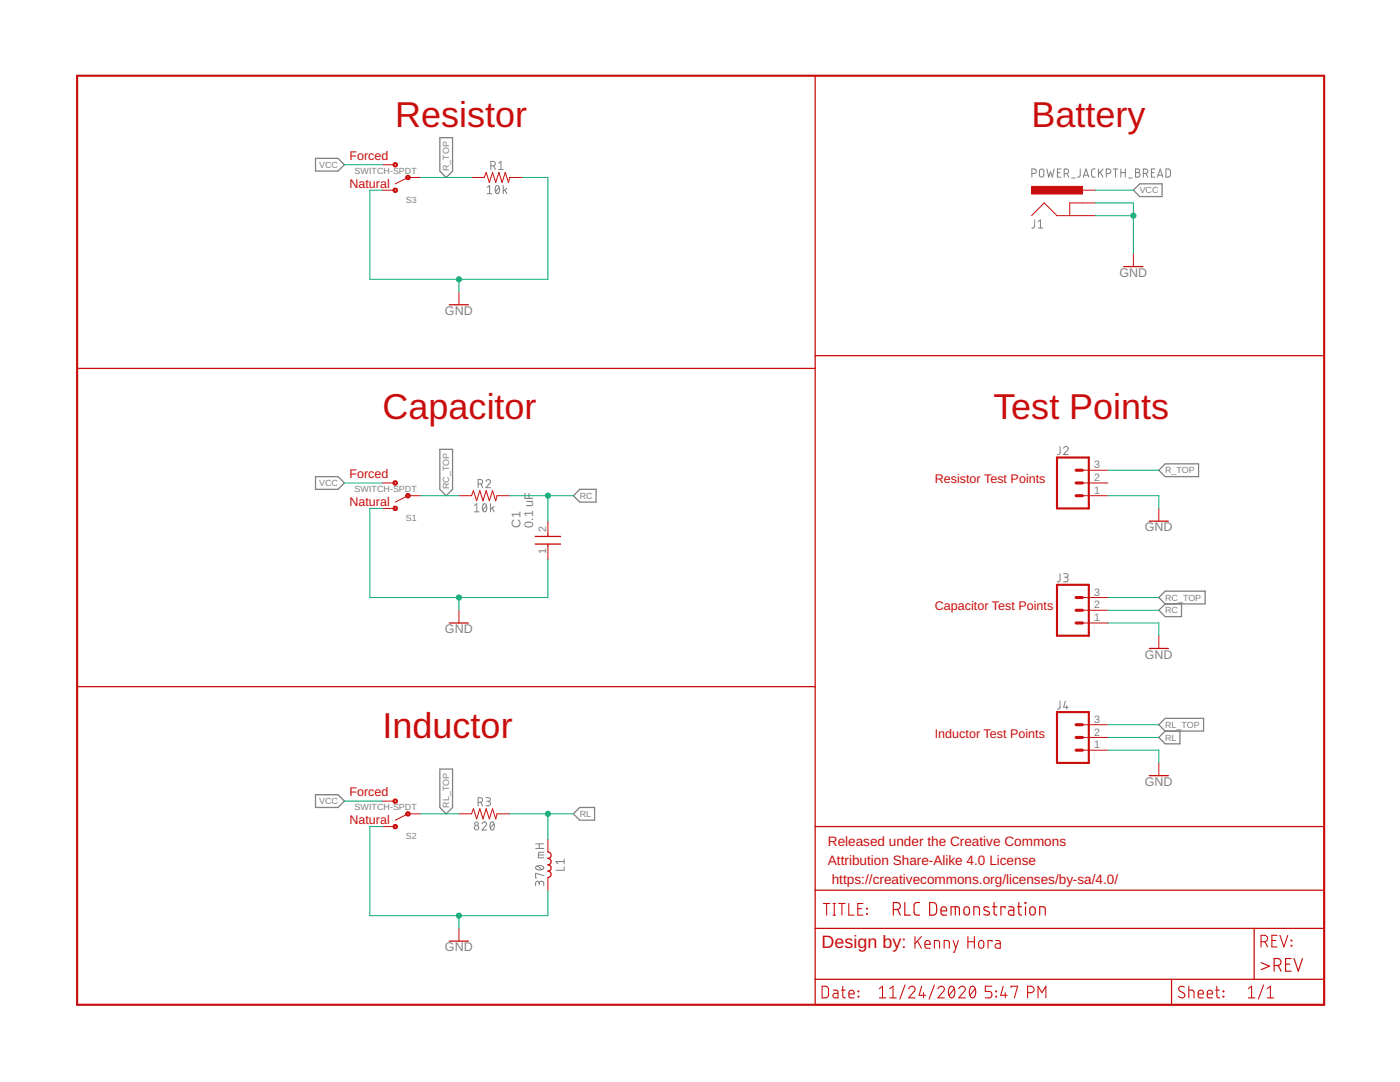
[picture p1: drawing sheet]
<svg xmlns="http://www.w3.org/2000/svg" width="279mm" height="216mm" viewBox="0 0 279 216" stroke-linecap="round" stroke-linejoin="round" font-family="sans-serif">
<g fill="none" stroke="#808080" stroke-width=".2">
<path d="M97.2 37.4l.5-.4v1.7M97.2 38.7h.9M98 33.1h.4a.46 .46 0 0 0 .5-.5 .46 .46 0 0 0-.5-.4h-.4v1.6M98.5 33.1l.4 .7M99 37.1l.3-.1a.95 .95 0 0 1 0 1.7 1.04 1.04 0 0 1-.3-1.6zM99.5 32.6l.5-.4v1.6M99.5 33.8h.9M99.6 37.4l-.7 .9M100.4 37v1.7M100.7 37.9l.5 .8M101.2 37.6l-.8 .5M205.9 34.6h.5a.46 .46 0 0 0 .4-.4 .46 .46 0 0 0-.4-.5h-.5v1.6"/>
<path d="M207.6 33.8l.3-.1 .3 .1 .1 1.1a.44 .44 0 0 1-.4 .4 .44 .44 0 0 1-.5-.4zM208.9 33.7l.4 1.6 .4-1 .3 1 .4-1.6M211 34.4h.6M211.8 33.7h-.8v1.6h.8M212.4 34.6h.4a.46 .46 0 0 0 .5-.4 .46 .46 0 0 0-.5-.5h-.4v1.6M212.9 34.6l.4 .7M213.9 35.5h.7M215.6 33.7l-.1 1.4-.2 .2h-.3M216.2 35.3l.5-1.6 .6 1.6M216.3 34.9h.8M218.6 33.7h-.5l-.3 .4 .1 1 .2 .2h.5M219.2 33.7v1.6"/>
<path d="M219.6 34.4l.5 .9M220.1 33.7l-.9 1M220.8 34.6h.4a.46 .46 0 0 0 .5-.4 .46 .46 0 0 0-.5-.5h-.4v1.6M222.2 33.7h.9M222.6 33.7v1.6M223.7 34.4h.9M223.7 33.7v1.6M224.6 33.7v1.6M225.2 35.5h.8M226.6 33.7h.5a.36 .36 0 0 1 .3 .4 .36 .36 0 0 1-.3 .3 .46 .46 0 0 1 .4 .5 .46 .46 0 0 1-.4 .4h-.5zM226.6 34.4h.5M228.2 34.6h.4a.46 .46 0 0 0 .5-.4 .46 .46 0 0 0-.5-.5h-.4v1.6"/>
<path d="M228.7 34.6l.4 .7M229.8 34.4h.5M230.5 33.7h-.7v1.6h.7M231 35.3l.5-1.6 .6 1.6M231.1 34.9h.8M232.7 33.7l.6 .1 .3 .2v1.1l-.3 .2h-.6zM206.5 43.9v1.4l-.6 .2M207.2 45.5h.9M207.2 44.2l.4-.3v1.6M95.4 96.6h.5a.44 .44 0 0 0 .4-.5 .44 .44 0 0 0-.4-.4h-.5v1.6M96 96.6l.3 .7M97 96.1a.44 .44 0 0 1 .6-.4 .44 .44 0 0 1 .1 .7l-.7 .9h.9"/>
<path d="M211.6 89.1l-.1 1.4-.5 .2M212.3 89.5a.45 .45 0 0 1 .6-.4 .45 .45 0 0 1 .1 .7l-.7 .9h.9M94.7 100.9l.5-.4v1.6M94.7 102.1h.9M96.5 100.6l.2-.1a.95 .95 0 0 1 0 1.6 1.02 1.02 0 0 1-.2-1.5zM97.1 100.9l-.7 .9M97.9 100.5v1.6M98.2 101.4l.4 .7M98.6 101l-.7 .6M211.6 114.5l-.1 1.4-.5 .2M212.3 114.5h.5a.36 .36 0 0 1 .4 .3 .36 .36 0 0 1-.4 .4h-.4M212.7 115.2a.46 .46 0 0 1 .5 .4 .46 .46 0 0 1-.5 .5h-.4"/>
<path d="M211.6 139.9l-.1 1.4-.2 .2h-.3M212.6 139.9l-.3 1.2h.9M97 159.2h.5a.36 .36 0 0 1 .4 .3 .36 .36 0 0 1-.4 .4h-.3M97.4 159.9a.46 .46 0 0 1 .5 .4 .46 .46 0 0 1-.5 .5h-.4M212.9 140.8v.7M95.4 160.1h.5a.46 .46 0 0 0 .4-.5 .46 .46 0 0 0-.4-.4h-.5v1.6M96 160.1l.3 .7M96.2 164.4a.44 .44 0 0 1 .6-.4 .44 .44 0 0 1 .2 .7l-.8 .9h.9M98 164.1l.2-.1a.95 .95 0 0 1 0 1.6 1.04 1.04 0 0 1-.2-1.5zM98.6 164.4l-.7 .9M106.9 169.3h1.6M106.9 168.4h1.6"/>
<path d="M107 172.9a1.02 1.02 0 0 1 1.5 .3 .97 .97 0 0 1-1.6 0zM107.3 172.8l.9 .7M107.4 170.6h1.1M107.6 176.3a.46 .46 0 0 1 .5-.5 .46 .46 0 0 1 .4 .5v.4M107.6 176.6v-.4a.36 .36 0 0 0-.3-.4 .36 .36 0 0 0-.4 .4v.5M107.6 168.4v.9M108.5 170.1h-.9l-.2 .2v.9h1.1M108.5 174.7l-1.6-.4v.9h.2M112.6 172.9v.8h-1.6M112.6 171.4v1M112.6 171.9h-1.6l.3 .5"/>
<circle cx="95.1" cy="164.4" r=".36"/>
<circle cx="95.1" cy="165.2" r=".45"/>
</g>
<g fill="none" stroke="#808080" stroke-width=".25">
<path d="M63 31.6h4.5l1.2 1.3-1.2 1.2h-4.5zM87.8 27.5h2.5v6.6l-1.3 1.3-1.2-1.3zM226.2 38l1.3-1.3h4.4v2.5h-4.4zM63 95.1h4.5l1.2 1.3-1.2 1.2h-4.5zM87.8 89.7h2.5v7.9l-1.3 1.3-1.2-1.3zM115.7 97.6h3.3v2.6h-3.3l-1.3-1.3zM231.3 93.8l1.2-1.2h6.7v2.5h-6.7zM231.3 119.2l1.2-1.2h8v2.5h-8zM232.5 120.5l-1.2 1.3 1.2 1.2h3.3v-2.5M63 158.6h4.5l1.2 1.3-1.2 1.2h-4.5zM87.8 153.5h2.5v7.6l-1.3 1.3-1.2-1.3zM231.3 144.6l1.2-1.3h7.7v2.6h-7.7z"/>
<path d="M232.5 145.9l-1.2 1.3 1.2 1.2h3v-2.5M115.7 161.1h3v2.6h-3l-1.3-1.3z"/>
</g>
<g fill="none" stroke="#c90d0c" stroke-width=".21">
<path d="M164.1 196.8h.8l.4 .4v1.5l-.4 .4h-.8zM164.3 180.3h1.3M165 180.3v2.3M166.2 180.3h.6M166.2 182.6h.6M166.3 197.6h.7l.2 .2v1.3h-.5a.46 .46 0 0 1-.5-.4 .46 .46 0 0 1 .5-.5h.5M166.5 180.3v2.3M167.4 180.3h1.3M167.9 197.6h.8M168 180.3v2.3M168.2 196.8v2.1l.5 .2M169.4 180.3v2.3h1"/>
<path d="M169.4 198.3h1.1a.54 .54 0 0 0-.4-.7 .54 .54 0 0 0-.7 .5l.1 .9 1 .1M171.2 181.3h.8M171.3 197.8l.1 .1zM171.3 198.8l.1 .1zM172.2 180.3h-1v2.3h1M173 181.3l.1 .1zM173 182.3l.1 .1zM175.5 199.1h1.3M175.5 197.3l.6-.5v2.3M177.6 199.1h1.3M177.6 197.3l.6-.5v2.3M180.6 196.5l-1 2.9"/>
<path d="M181.3 197.3a.64 .64 0 0 1 1-.5 .64 .64 0 0 1 .1 1l-1.1 1.3h1.3M182.6 186.9v2.3M183.1 187.8l.8 1.4M183.9 186.9l-1.3 1.4M183.9 196.8l-.5 1.8h1.3M184.3 198.1v1M184.6 188.4h1a.55 .55 0 0 0-.3-.7 .55 .55 0 0 0-.7 .5l.1 .9 .9 .1M186.5 189.2v-1.5l.9 .1 .1 .2v1.2M186.5 196.5l-1.1 2.9M187.2 197.3a.64 .64 0 0 1 .9-.5 .64 .64 0 0 1 .2 1l-1.1 1.3h1.3M188.4 189.2v-1.5l.9 .1 .2 .2v1.2M189.5 197a.55 .55 0 0 1 .6-.2 .55 .55 0 0 1 .4 .6 1.32 1.32 0 0 1-.6 1.7 1.44 1.44 0 0 1-.4-2.1z"/>
<path d="M190.2 187.7l.6 1.5M190.4 197.3l-1 1.3M191.3 187.7l-.8 2.3h-.3M191.3 197.3a.64 .64 0 0 1 1-.5 .64 .64 0 0 1 .1 1l-1.1 1.3h1.4M193.2 186.9v2.3M193.2 187.9h1.3M193.7 197a.54 .54 0 0 1 .6-.2 .54 .54 0 0 1 .3 .6 1.34 1.34 0 0 1-.5 1.7 1.38 1.38 0 0 1-.5-2zM194.5 186.9v2.3M194.6 197.3l-1 1.3M195.4 187.8l.5-.1a.92 .92 0 0 1 .2 1.4l-.4 .1-.3-.2-.1-.3zM198 196.8h-1.4v1h.8a.66 .66 0 0 1 .6 .7 .66 .66 0 0 1-.6 .6h-.8M198 187.9v-.2h-.8v1.5"/>
<path d="M198.7 187.7h.7l.2 .3v1.2h-.6a.46 .46 0 0 1-.4-.4 .46 .46 0 0 1 .4-.5h.6M198.8 198.8l.1 .1zM198.8 197.8l.1 .1zM200.2 196.8l-.5 1.8h1.3M200.6 198.1v1M201.8 197v-.2h1.3l-.7 2.3M205.1 198.1h.6a.65 .65 0 0 0 .7-.7 .65 .65 0 0 0-.7-.6h-.6v2.3M207.2 199.1v-2.3l.7 1.3 .8-1.3v2.3M236.3 197a.58 .58 0 0 0-.8-.1 .58 .58 0 0 0 0 .9l.7 .3a.58 .58 0 0 1 .1 .9 .58 .58 0 0 1-.9 0l-.2-.2M237.3 197.6l.9 .1 .1 .3v1.1M237.3 196.8v2.3M239.1 198.3h1.1a.54 .54 0 0 0-.4-.7 .54 .54 0 0 0-.7 .5l.1 .9 1 .1"/>
<path d="M240.9 198.3h1.1a.54 .54 0 0 0-.4-.7 .54 .54 0 0 0-.7 .5l.1 .9 1 .1M242.6 197.6h.8M242.8 196.8v1.9l.3 .4h.3M244.1 198.8l.1 .1zM244.1 197.8l.1 .1zM249.1 199.1h1.3M249.1 197.3l.7-.5v2.3M251.7 187.9h.6a.65 .65 0 0 0 .7-.6 .65 .65 0 0 0-.7-.7h-.6v2.4M252.2 196.5l-1.1 2.9M252.5 187.9l.5 1.1M252.9 199.1h1.3M252.9 197.3l.6-.5v2.3"/>
<path d="M253.8 187.7h.8M254.9 186.6h-1.1v2.4h1.1M255.4 186.6l.8 2.4 .8-2.4M257.7 187.6l.1 .1zM257.7 188.6l.1 .2z"/>
</g>
<g fill="none" stroke="#c90d0c" stroke-width=".25">
<path d="M162.7 15.1v185.4h101.6v-35.6h-101.6M224.3 53.2h3.8M15.4 73.5h147.3M89.7 60.8h3.8M162.7 71h101.6M106.8 108.6h5.1M106.8 107h5.1M109.3 106.5v.5M109.3 108.6v.5M229.4 104h3.8M15.4 137h147.3M89.7 124.3h3.8"/>
<path d="M229.4 129.4h3.8M229.4 154.8h3.8M109.3 170a.63 .63 0 0 1 .7 .6 .63 .63 0 0 1-.7 .7 .63 .63 0 0 1 .7 .6 .63 .63 0 0 1-.7 .7 .63 .63 0 0 1 .7 .6 .63 .63 0 0 1-.7 .6 .63 .63 0 0 1 .7 .7 .63 .63 0 0 1-.7 .6M162.7 177.6h101.6M89.7 187.8h3.8M162.7 185.3h101.6M162.7 195.4h101.6M233.8 195.4v5.1M250.3 185.3v10.1"/>
</g>
<path d="M15.4 15.1h248.9v185.4h-248.9zM210.9 91.3h6.4v10.2h-6.4zM210.9 116.7h6.4v10.2h-6.4zM210.9 142.1h6.4v10.1h-6.4z" fill="none" stroke="#c90d0c" stroke-width=".42"/>
<g fill="none" stroke="#c90d0c" stroke-width=".23">
<path d="M178.3 181.5h.7a.7 .7 0 0 0 .7-.7 .7 .7 0 0 0-.7-.7h-.7v2.5M179.1 181.5l.6 1.1M180.6 180.1v2.5h1.1M183.5 180.1h-.7l-.4 .5v1.6l.4 .4h.7M185.5 180.1h.9l.5 .5v1.5l-.5 .5h-.9zM187.8 181.8h1.1a.59 .59 0 0 0-.4-.9 .59 .59 0 0 0-.7 .6l.1 1 1 .1M189.8 182.6v-1.7l1.5 .1 .2 .3v1.3M190.6 180.9v1.7M192.5 181.1l.5-.2a.97 .97 0 0 1 .2 1.6l-.4 .1-.3-.2-.1-.4zM194.4 182.6v-1.7l.8 .1 .3 .2v1.4M197.3 181.1l-.7-.1-.3 .3 .3 .3 .8 .4 .1 .2-.1 .3a.94 .94 0 0 1-1.1 0M198.1 180.9h.8"/>
<path d="M198.4 180.1v2.3l.5 .2M200.6 181.2v-.3h-.9v1.7M201.4 180.9l.7 .1 .2 .2v1.4h-.6a.49 .49 0 0 1-.5-.5 .49 .49 0 0 1 .5-.5h.6M203.1 180.9h.8M203.3 180.1v2.1l.2 .3 .4 .1M204.6 180.1h.1v.1h-.1zM204.7 180.9v1.7M205.6 181.1l.6-.2a.99 .99 0 0 1 .1 1.6l-.3 .1-.5-.4zM207.5 182.6v-1.7l1 .1 .1 1.6M251.7 192.1l1.7 .7-1.7 .7M254.3 192.7h.7a.7 .7 0 0 0 .7-.7 .7 .7 0 0 0-.7-.7h-.7v2.5M255.1 192.7l.6 1.1"/>
<path d="M256.6 192.4h.8M257.7 191.3h-1.1v2.5h1.1M258.3 191.3l.8 2.5 .8-2.5"/>
</g>
<g fill="none" stroke="#c90d0c" stroke-width=".2">
<path d="M76.3 38h2.6M76.3 32.9h2.6M84 35.4h-2.6l-2.5 1.3M94.1 35.4h2.5l.4-1 .7 2 .6-2 .6 2 .7-2 .6 2 .6-2 .7 2 .2-1h2.6M216 38h2.6M91.6 58.3v2.5M205.9 43l2.5-2.5 2.5 2.5h7.7M218.6 40.5h-5.1v2.5M226.2 50.7v2.5M76.3 96.4h2.6M84 98.9h-2.6l-2.5 1.3M91.6 98.9h2.5l.4-1 .6 2 .7-2 .6 2 .6-2 .7 2 .6-2 .6 2 .3-1h2.5"/>
<path d="M216 98.9h5.1M216 96.4h5.1M216 93.8h5.1M76.3 101.5h2.6M109.3 104v2.5M109.3 109.1v2.5M216 119.2h5.1M231.3 101.5v2.5M91.6 121.8v2.5M216 124.3h5.1M216 121.8h5.1M231.3 126.9v2.5"/>
<path d="M76.3 159.9h2.6M216 149.7h5.1M216 147.2h5.1M216 144.6h5.1M231.3 152.2v2.6M76.3 164.9h2.6M84 162.4h-2.6l-2.5 1.3M91.6 162.4h2.5l.4-1 .6 2 .7-2 .6 2 .6-2 .7 2 .6-2 .6 2 .3-1h2.5M109.3 167.5v2.5M109.3 175.1v2.5M91.6 185.3v2.5"/>
</g>
<path d="M214.8 93.8h1.2M214.8 96.4h1.2M214.8 98.9h1.2M214.8 119.2h1.2M214.8 121.8h1.2M214.8 124.3h1.2M214.8 144.6h1.2M214.8 147.2h1.2M214.8 149.7h1.2" fill="none" stroke="#c90d0c" stroke-width=".61"/>
<g fill="#c90d0c" stroke="#c90d0c" stroke-width=".2">
<path d="M81.1 98.6a.46 .46 0 0 1 .7 .1 .46 .46 0 0 1-.3 .7 .46 .46 0 0 1-.5-.5h.2a.27 .27 0 0 1 .3-.2 .27 .27 0 0 1 .1 .4 .27 .27 0 0 1-.4-.1l-.2-.1z" fill-rule="evenodd"/>
<path d="M78.6 96a.46 .46 0 0 1 .7 .2 .46 .46 0 0 1-.3 .6 .46 .46 0 0 1-.6-.4h.2a.27 .27 0 0 1 .4-.3 .27 .27 0 0 1 .1 .5 .27 .27 0 0 1-.5-.1l-.2-.1z" fill-rule="evenodd"/>
<path d="M78.6 101.1a.46 .46 0 0 1 .7 .1 .46 .46 0 0 1-.3 .7 .46 .46 0 0 1-.6-.4h.2a.27 .27 0 0 1 .4-.3 .27 .27 0 0 1 .1 .4 .27 .27 0 0 1-.5 0l-.2-.1z" fill-rule="evenodd"/>
<path d="M81.1 162.1a.46 .46 0 0 1 .7 .1 .46 .46 0 0 1-.3 .7 .46 .46 0 0 1-.5-.5h.2a.27 .27 0 0 1 .3-.2 .27 .27 0 0 1 .1 .4 .27 .27 0 0 1-.4-.1l-.2-.1z" fill-rule="evenodd"/>
<path d="M78.6 159.5a.46 .46 0 0 1 .7 .2 .46 .46 0 0 1-.3 .6 .46 .46 0 0 1-.6-.4h.2a.27 .27 0 0 1 .4-.3 .27 .27 0 0 1 .1 .5 .27 .27 0 0 1-.5-.1l-.2-.1z" fill-rule="evenodd"/>
<path d="M78.6 164.6a.45 .45 0 0 1 .7 .2 .45 .45 0 0 1-.3 .6 .45 .45 0 0 1-.6-.5h.2a.27 .27 0 0 1 .4-.2 .27 .27 0 0 1 .1 .4 .27 .27 0 0 1-.5 0l-.2-.2z" fill-rule="evenodd"/>
<path d="M81.1 35.1a.46 .46 0 0 1 .7 .1 .46 .46 0 0 1-.3 .7 .46 .46 0 0 1-.5-.5h.2a.27 .27 0 0 1 .3-.2 .27 .27 0 0 1 .1 .4 .27 .27 0 0 1-.4-.1l-.2-.1z" fill-rule="evenodd"/>
<path d="M78.6 32.5a.46 .46 0 0 1 .7 .2 .46 .46 0 0 1-.3 .6 .46 .46 0 0 1-.6-.4h.2a.27 .27 0 0 1 .4-.3 .27 .27 0 0 1 .1 .5 .27 .27 0 0 1-.5-.1l-.2-.1z" fill-rule="evenodd"/>
<path d="M78.6 37.6a.46 .46 0 0 1 .7 .2 .46 .46 0 0 1-.3 .6 .46 .46 0 0 1-.6-.4h.2a.27 .27 0 0 1 .4-.3 .27 .27 0 0 1 .1 .5 .27 .27 0 0 1-.5-.1l-.2-.1z" fill-rule="evenodd"/>
</g>
<path d="M205.9 37.2h10.1v1.5h-10.1z" fill="#c90d0c" stroke="#c90d0c" stroke-width=".2"/>
<g fill="none" stroke="#0dab76" stroke-width=".2">
<path d="M68.7 32.9h7.6M84 35.4h10.1M104.3 35.4h5v20.3h-35.5v-17.7h2.5M218.6 38h7.6M91.6 55.7v2.6M218.6 40.5h7.6v10.2M218.6 43h7.6M68.7 96.4h7.6M84 98.9h7.6M101.7 98.9h12.7M109.3 98.9v5.1M221.1 98.9h10.2v2.6"/>
<path d="M221.1 93.8h10.2M76.3 101.5h-2.5v17.7h35.5v-7.6M91.6 119.2v2.6M221.1 119.2h10.2M221.1 124.3h10.2v2.6M221.1 121.8h10.2M68.7 159.9h7.6M221.1 149.7h10.2v2.5M221.1 144.6h10.2M221.1 147.2h10.2M76.3 164.9h-2.5v17.8h35.5v-5.1M84 162.4h7.6"/>
<path d="M101.7 162.4h12.7M109.3 162.4v5.1M91.6 182.7v2.6"/>
</g>
<g fill="#0dab76" stroke="#0dab76" stroke-width=".2">
<circle cx="91.6" cy="55.7" r=".51"/>
<circle cx="91.6" cy="119.2" r=".51"/>
<circle cx="91.6" cy="182.7" r=".51"/>
<circle cx="226.2" cy="43" r=".51"/>
<circle cx="109.3" cy="98.9" r=".51"/>
<circle cx="109.3" cy="162.4" r=".51"/>
</g>
<g font-size="7.2" fill="#c90d0c">
<text x="78.9" y="25.3">Resistor</text>
<text x="205.9" y="25.3">Battery</text>
<text x="76.3" y="83.7">Capacitor</text>
<text x="198.2" y="83.7">Test Points</text>
<text x="76.3" y="147.2">Inductor</text>
</g>
<text font-size="3.6" fill="#c90d0c" x="164" y="189.1">Design by:</text>
<g font-size="2.7" fill="#c90d0c">
<text x="165.2" y="168.7">Released under the Creative Commons</text>
<text x="165.2" y="172.6">Attribution Share-Alike 4.0 License</text>
<text x="166" y="176.4">https://creativecommons.org/licenses/by-sa/4.0/</text>
</g>
<g font-size="2.5" fill="#c90d0c">
<text x="69.7" y="31.9">Forced</text>
<text x="69.7" y="37.5">Natural</text>
<text x="69.7" y="95.4">Forced</text>
<text x="69.7" y="100.9">Natural</text>
<text x="186.6" y="96.4">Resistor Test Points</text>
<text x="186.6" y="121.8">Capacitor Test Points</text>
<text x="186.6" y="147.2">Inductor Test Points</text>
<text x="69.7" y="158.8">Forced</text>
<text x="69.7" y="164.4">Natural</text>
</g>
<g font-size="2.5" fill="#808080">
<text x="223.4" y="55.2">GND</text>
<text x="88.8" y="62.8">GND</text>
<text x="103.9" y="105.3" transform="rotate(-90 103.9 105.3)">C1</text>
<text x="106.4" y="105.3" transform="rotate(-90 106.4 105.3)">0.1 uF</text>
<text x="228.5" y="106">GND</text>
<text x="88.8" y="126.3">GND</text>
<text x="228.5" y="131.4">GND</text>
<text x="228.5" y="156.8">GND</text>
<text x="88.8" y="189.8">GND</text>
</g>
<g font-size="2.1" fill="#808080">
<text x="218.4" y="93.5">3</text>
<text x="218.4" y="98.6">1</text>
<text x="218.4" y="96">2</text>
<text x="109" y="106.2" transform="rotate(-90 109 106.2)">2</text>
<text x="109" y="110.6" transform="rotate(-90 109 110.6)">1</text>
<text x="218.4" y="118.9">3</text>
<text x="218.4" y="123.9">1</text>
<text x="218.4" y="121.4">2</text>
<text x="218.4" y="149.3">1</text>
<text x="218.4" y="146.8">2</text>
<text x="218.4" y="144.3">3</text>
</g>
<g font-size="1.8" fill="#808080">
<text x="63.7" y="33.5">VCC</text>
<text x="70.7" y="34.7">SWITCH-SPDT</text>
<text x="89.7" y="34.2" transform="rotate(-90 89.7 34.2)">R_TOP</text>
<text x="81" y="40.5">S3</text>
<text x="227.4" y="38.6">VCC</text>
<text x="232.5" y="94.5">R_TOP</text>
<text x="63.7" y="97">VCC</text>
<text x="70.7" y="98.1">SWITCH-SPDT</text>
<text x="89.7" y="97.6" transform="rotate(-90 89.7 97.6)">RC_TOP</text>
<text x="115.7" y="99.5">RC</text>
<text x="81" y="104">S1</text>
<text x="232.5" y="119.9">RC_TOP</text>
<text x="232.5" y="122.4">RC</text>
<text x="232.5" y="145.3">RL_TOP</text>
<text x="232.5" y="147.8">RL</text>
<text x="63.7" y="160.5">VCC</text>
<text x="70.7" y="161.6">SWITCH-SPDT</text>
<text x="89.7" y="161.1" transform="rotate(-90 89.7 161.1)">RL_TOP</text>
<text x="81" y="167.5">S2</text>
<text x="115.7" y="163">RL</text>
</g>
</svg>
